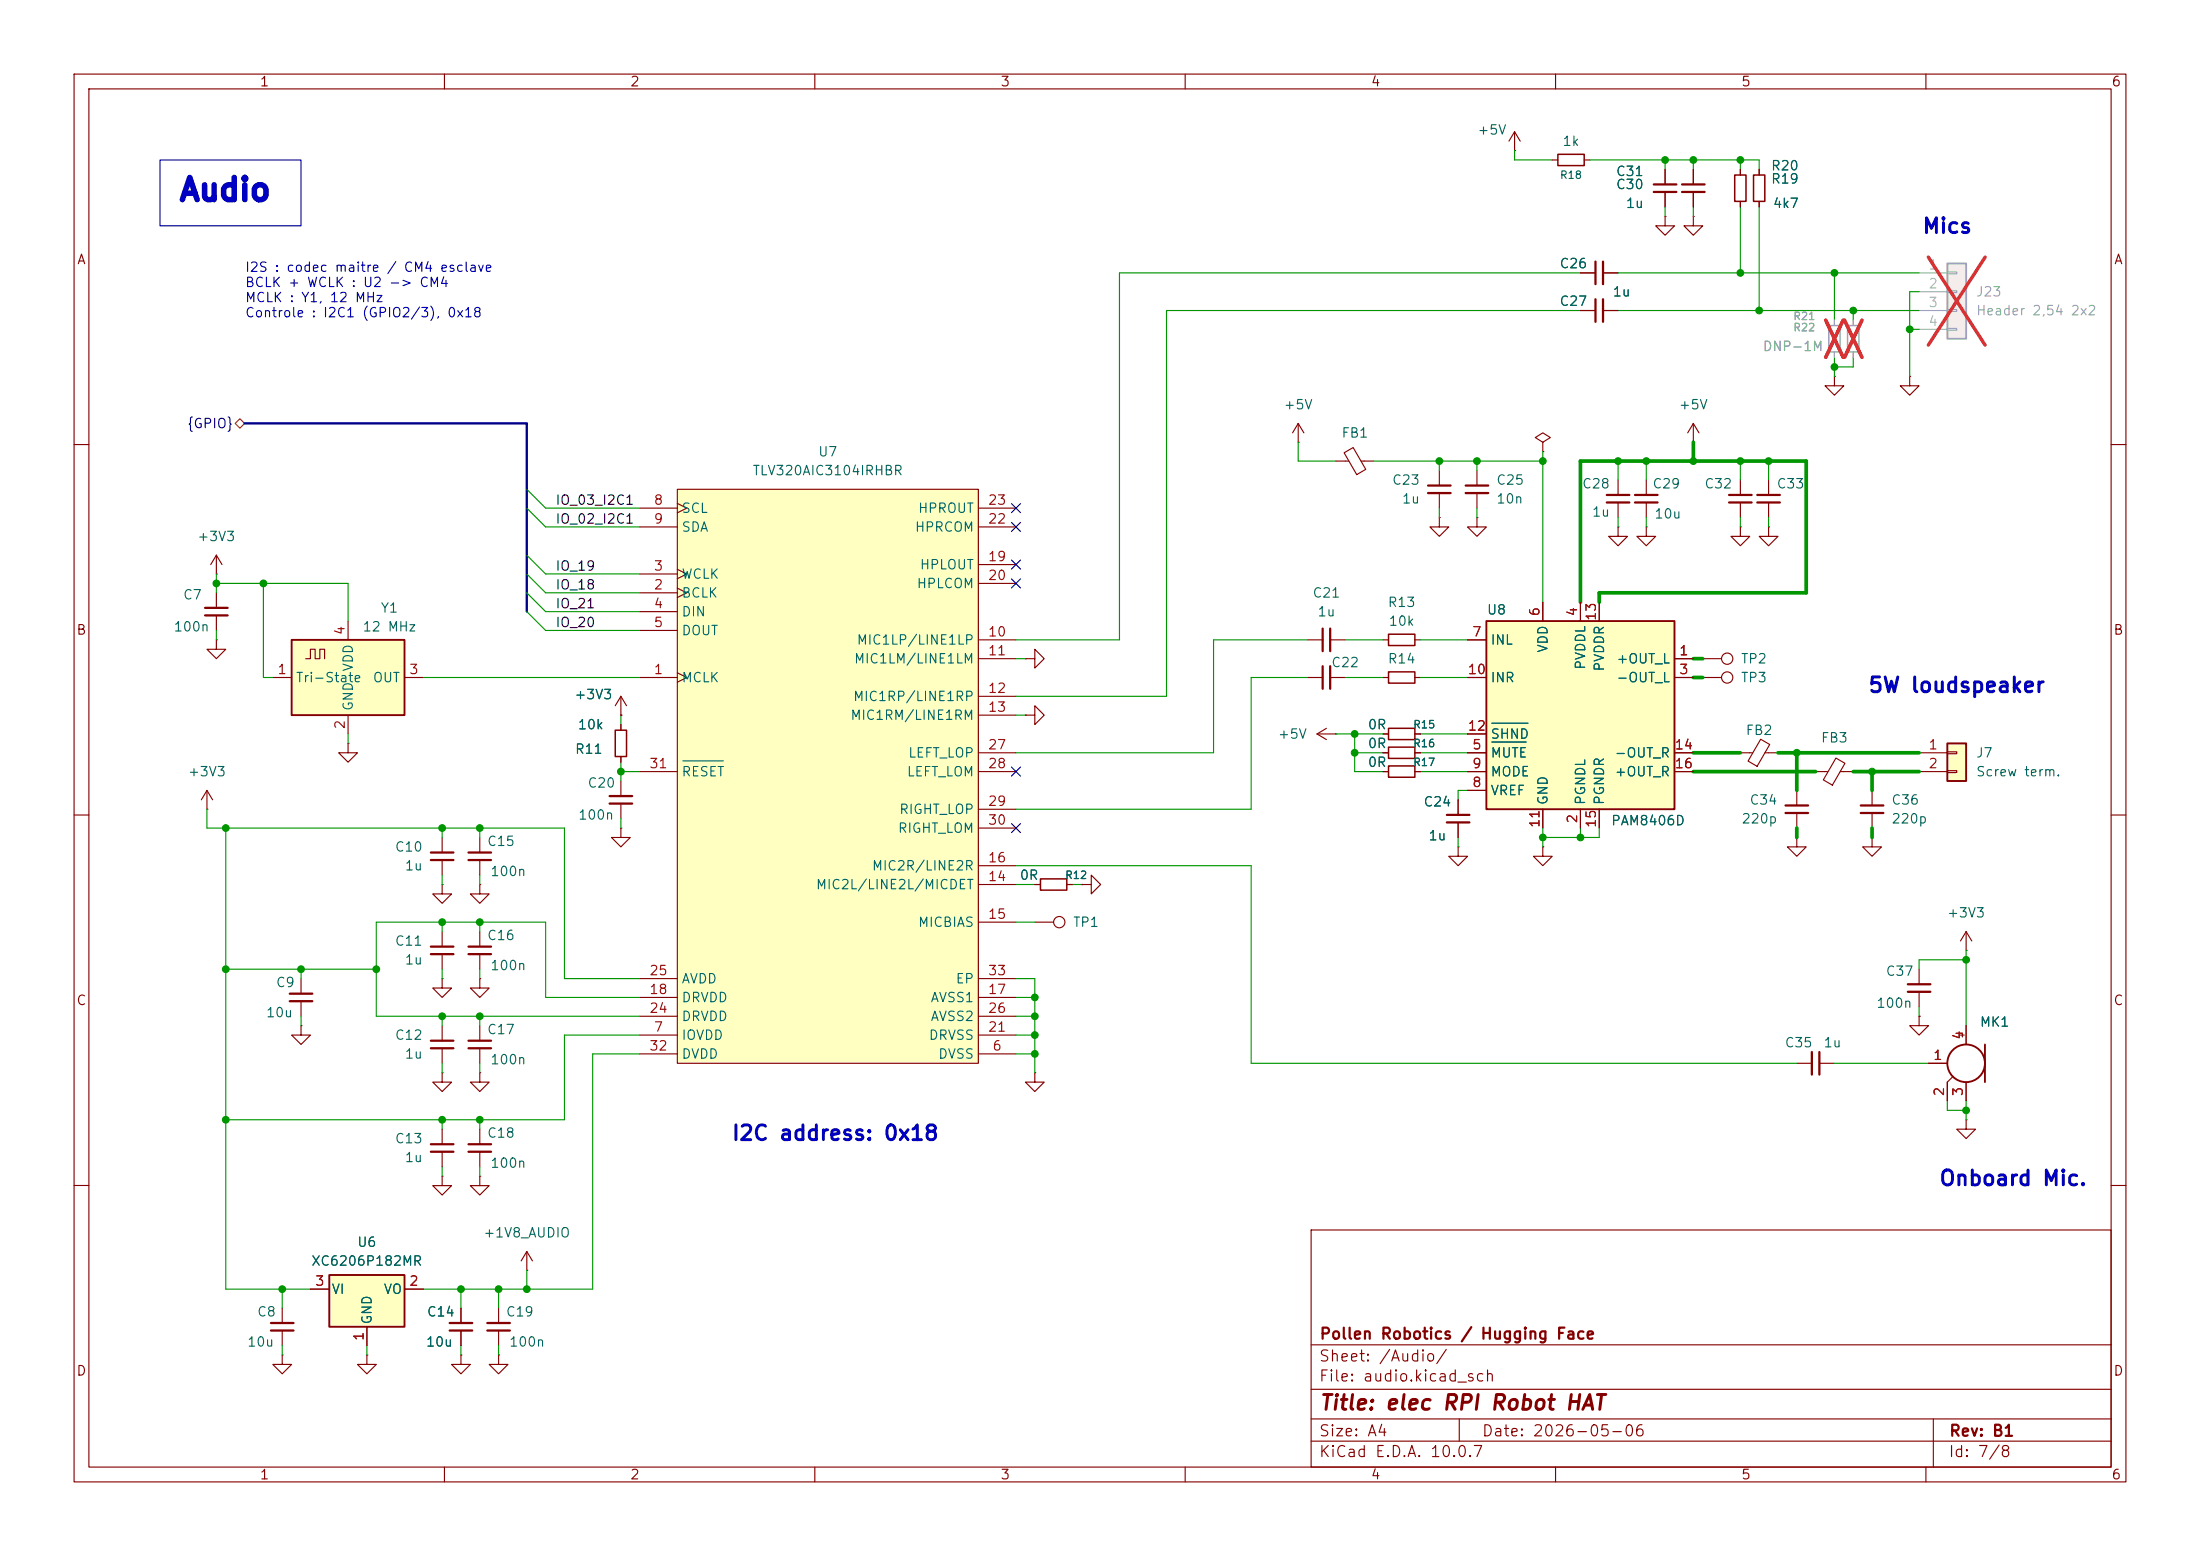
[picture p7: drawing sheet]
<svg xmlns="http://www.w3.org/2000/svg" width="297mm" height="210mm" viewBox="0 0 297 210" stroke-linecap="round" stroke-linejoin="round" font-family="sans-serif">
<g fill="none" stroke="#840000" stroke-width=".15">
<path d="M10 10h277v190h-277zM12 12h273v186h-273zM60 10v2M110 10v2M160 10v2M210 10v2M260 10v2M10 60h2M180.3 62.2h1.8M181.5 61.1l1.2-.7 1.7 2.9-1.2 .8zM183.8 62.2h1.6M285 60h2"/>
<path d="M29.2 86.4v1.2h1.3l-1.3 1.3-1.3-1.3h1.3M29.2 86.4h.1M10 110h2M27.9 109.2h.1M27.9 106.7l-.7 1.3M27.9 106.7l.8 1.3M27.9 106.7v2.5M285 110h2M10 160h2M177 166h108v32h-108zM285 160h2M60 198v2"/>
<path d="M110 198v2M160 198v2M177 194.5h108M177 191.5h108M177 187.5h108M177 181.5h108M197 191.5v3M210 198v2M260 198v2M261 191.5v6.5"/>
</g>
<path d="M39.4 86.4h15.2v10.1h-15.2z" fill="#ffffc2"/>
<path d="M39.4 86.4h15.2v10.1h-15.2z" fill="none" stroke="#840000" stroke-width=".25"/>
<g fill="none" stroke="#840000" stroke-width=".15">
<path d="M204.5 17.8l-.8 1.3M204.5 17.8l.7 1.3M204.5 17.8v2.5M204.5 20.3h.1M209.5 21.6h.8M213.9 21.6h.7M228.6 29.2v1.3h1.3l-1.3 1.3-1.3-1.3h1.3M228.6 29.2h.1M228.6 22.9v2M228.6 25.9v2M175.3 59.7h.1M175.3 57.2l-.8 1.2"/>
<path d="M175.3 57.2l.7 1.2M175.3 57.2v2.5M208.3 59.7l1-.6-1-.7-1 .7 1 .6v1.3M228.6 59.7h.1M228.6 57.2l-.8 1.2M228.6 57.2l.8 1.2M228.6 57.2v2.5M208.3 61h.1M36.8 91.4h2.6M41.3 88.9h.6v-1.3h.6v1.3h.7v-1.3h.6v1.3M47 83.8v2.6M47 96.5v2.6"/>
<path d="M54.6 91.4h2.5M138.4 96.5h1.3v-1.2l1.3 1.2-1.3 1.3v-1.3M138.4 96.5h.1M138.4 88.9h1.3v-1.3l1.3 1.3-1.3 1.3v-1.3M138.4 88.9h.1M176.5 86.4h2.1M179.6 86.4h2M47 100.3v1.3h1.3l-1.3 1.3-1.3-1.3h1.3M47 100.3h.1M139.7 119.4h.8M144 119.4h.8M146 119.4h1.3v-1.3l1.3 1.3-1.3 1.3v-1.3"/>
<path d="M146 119.4h.1M59.7 144.8v1.3h1.3l-1.3 1.2-1.3-1.2h1.3M59.7 144.8h.1M139.7 144.8v1.3h1.3l-1.3 1.2-1.3-1.2h1.3M139.7 144.8h.1"/>
</g>
<path d="M210.3 20.8h3.6v1.6h-3.6zM140.5 118.6h3.5v1.5h-3.5z" fill="none" stroke="#840000" stroke-width=".2"/>
<path d="M227.1 25.9h3M227.1 24.9h3M178.6 84.8v3.1M179.6 84.8v3.1" fill="none" stroke="#840000" stroke-width=".3"/>
<path d="M44.4 172.1h10.2v7h-10.2z" fill="#ffffc2"/>
<path d="M44.4 172.1h10.2v7h-10.2z" fill="none" stroke="#840000" stroke-width=".25"/>
<g fill="none" stroke="#840000" stroke-width=".15">
<path d="M213.4 36.8h2M216.4 36.8h2M224.8 22.9v2M224.8 25.9v2M213.4 41.9h2M216.4 41.9h2M218.4 71.1v1.3h1.3l-1.3 1.3-1.2-1.3h1.2M218.4 71.1h.1M222.2 71.1v1.3h1.3l-1.3 1.3-1.2-1.3h1.2M222.2 71.1h.1M176.5 91.4h2.1M177.8 99.1l1.3 .7"/>
<path d="M177.8 99.1h2.5M179.1 98.3l-1.3 .8M179.6 91.4h2M180.3 99.1h.1M229.9 91.4h2.5M229.9 88.9h2.5M237.7 99.8l1.2 .7-1.7 2.9-1.2-.7zM59.7 119.4v1.3h1.3l-1.3 1.2-1.3-1.2h1.3M59.7 119.4h.1M59.7 113v2.1M59.7 116.1v2M186.7 101.6h.8"/>
<path d="M191 101.6h.8M196.8 114.3v1.3h1.3l-1.3 1.2-1.2-1.2h1.2M196.8 114.3h.1M196.8 108v2M196.8 111v2M208.3 114.3v1.3h1.2l-1.2 1.2-1.3-1.2h1.3M208.3 114.3h.1M234.9 101.6h1.7M238.3 101.6h1.7M242.6 106.7v2M242.6 109.7v2.1M59.7 125.7v2.1"/>
<path d="M59.7 128.8v2M59.7 158.8v1.2h1.3l-1.3 1.3-1.3-1.3h1.3M59.7 158.8h.1M59.7 152.4v2M59.7 155.4v2.1M41.9 174h2.5M49.5 179.1v2.5M54.6 174h2.5M38.1 182.9v1.3h1.3l-1.3 1.2-1.3-1.2h1.3M38.1 182.9h.1M49.5 182.9v1.3h1.3l-1.3 1.2-1.2-1.2h1.2M49.5 182.9h.1"/>
<circle cx="233.2" cy="91.4" r=".76"/>
<circle cx="233.2" cy="88.9" r=".76"/>
</g>
<g fill="none" stroke="#840000" stroke-width=".3">
<path d="M215.4 35.3v3.1M216.4 35.3v3.1M223.3 25.9h3M223.3 24.9h3M215.4 40.4v3M216.4 40.4v3M178.6 89.9v3.1M179.6 89.9v3.1M58.2 116.1h3M58.2 115.1h3M195.3 111h3.1M195.3 110h3.1"/>
<path d="M241 108.7h3.1M241 109.7h3.1M58.2 128.8h3M58.2 127.8h3M58.2 155.4h3M58.2 154.4h3"/>
</g>
<path d="M187.5 100.8h3.5v1.6h-3.5z" fill="none" stroke="#840000" stroke-width=".2"/>
<path d="M200.7 83.8h25.4v25.4h-25.4z" fill="#ffffc2"/>
<path d="M200.7 83.8h25.4v25.4h-25.4z" fill="none" stroke="#840000" stroke-width=".25"/>
<g fill="none" stroke="#840000" stroke-width=".15">
<path d="M224.8 29.2v1.3h1.3l-1.3 1.3-1.3-1.3h1.3M224.8 29.2h.1M29.2 77.5h.1M29.2 74.9l-.8 1.3M29.2 74.9l.8 1.3M29.2 74.9v2.6M194.3 63.5v2M194.3 66.5v2.1M218.4 64.8v2M218.4 67.8v2.1M222.2 64.8v2M222.2 67.8v2.1"/>
<path d="M234.9 71.1v1.3h1.3l-1.3 1.3-1.2-1.3h1.2M234.9 71.1h.1M234.9 64.8v2M234.9 67.8v2.1M238.8 71.1v1.3h1.2l-1.2 1.3-1.3-1.3h1.3M238.8 71.1h.1M238.8 64.8v2M238.8 67.8v2.1M29.2 80v2M29.2 83.1v2M198.1 91.4h2.6M198.1 86.4h2.6"/>
<path d="M198.1 99.1h2.6M208.3 81.3v2.5M213.4 81.3v2.5M215.9 81.3v2.5M226.1 88.9h2.5M226.1 91.4h2.5M186.7 104.1h.8M191 104.1h.8M198.1 101.6h2.6M198.1 106.7h2.6M198.1 104.1h2.6M208.3 109.2v2.6"/>
<path d="M213.4 109.2v2.6M215.9 109.2v2.6M226.1 101.6h2.5M226.1 104.1h2.5M40.6 138.4v1.3h1.3l-1.3 1.3-1.2-1.3h1.2M40.6 138.4h.1M40.6 132.1v2M40.6 135.1v2.1M59.7 132.1v1.3h1.3l-1.3 1.2-1.3-1.2h1.3M59.7 132.1h.1M64.8 132.1v1.3h1.2l-1.2 1.2-1.3-1.2h1.3M64.8 132.1h.1"/>
<path d="M64.8 125.7v2.1M64.8 128.8v2M64.8 138.4v2.1M64.8 141.5v2"/>
</g>
<path d="M201.4 97.6h4.9M201.4 100.2h4.6" fill="none" stroke="#006464" stroke-width=".15"/>
<g fill="none" stroke="#840000" stroke-width=".3">
<path d="M192.8 65.5h3M192.8 66.5h3M216.9 66.8h3.1M216.9 67.8h3.1M220.7 66.8h3.1M220.7 67.8h3.1M233.4 66.8h3.1M233.4 67.8h3.1M237.2 66.8h3.1M237.2 67.8h3.1M27.7 83.1h3M27.7 82h3"/>
<path d="M39.1 134.1h3.1M39.1 135.1h3.1M63.2 128.8h3.1M63.2 127.8h3.1M63.2 141.5h3.1M63.2 140.5h3.1"/>
</g>
<path d="M187.5 103.4h3.5v1.5h-3.5z" fill="none" stroke="#840000" stroke-width=".2"/>
<path d="M91.4 66h40.7v77.5h-40.7z" fill="#ffffc2"/>
<g fill="none" stroke="#840000" stroke-width=".15">
<path d="M247.6 50.8v1.3h1.3l-1.3 1.2-1.2-1.2h1.2M247.6 50.8h.1M86.4 71.1h5M86.4 77.5h5M86.4 68.6h5M91.4 66h40.7v77.5h-40.7zM91.4 79.4l1.3 .6-1.3 .6M91.4 76.8l1.3 .7-1.3 .6M91.4 67.9l1.3 .7-1.3 .6M132.1 71.1h5.1M132.1 68.6h5.1M132.1 76.2h5.1"/>
<path d="M132.1 78.7h5.1M194.3 69.9v1.2h1.3l-1.3 1.3-1.3-1.3h1.3M194.3 69.9h.1M199.4 69.9v1.2h1.3l-1.3 1.3-1.3-1.3h1.3M199.4 69.9h.1M199.4 63.5v2M199.4 66.5v2.1M86.4 91.4h5M86.4 80h5M86.4 82.6h5M86.4 85.1h5M91.4 90.8l1.3 .6-1.3 .7"/>
<path d="M132.1 94h5.1M132.1 96.5h5.1M132.1 86.4h5.1M132.1 88.9h5.1M186.7 91.4h.8M186.7 86.4h.8M186.7 99.1h.8M191 91.4h.8M191 86.4h.8M191 99.1h.8M83.8 105.4v2M83.8 108.5v2"/>
<path d="M86.4 104.1h5M132.1 119.4h5.1M132.1 116.8h5.1M132.1 101.6h5.1M132.1 104.1h5.1M132.1 109.2h5.1M132.1 111.8h5.1M59.7 138.4v2.1M86.4 139.7h5M86.4 134.6h5M86.4 137.2h5M86.4 132.1h5"/>
<path d="M132.1 139.7h5.1M132.1 124.5h5.1M132.1 134.6h5.1M132.1 137.2h5.1M132.1 132.1h5.1M139.7 124.5h2.5M59.7 141.5v2M64.8 144.8v1.3h1.2l-1.2 1.2-1.3-1.2h1.3M64.8 144.8h.1M64.8 152.4v2M64.8 155.4v2.1M86.4 142.2h5"/>
<path d="M132.1 142.2h5.1M242.6 143.5h2M245.6 143.5h2M62.2 176.5v2.1M62.2 179.6v2M71.1 171.5h.1M71.1 168.9l-.7 1.3M71.1 168.9l.8 1.3M71.1 168.9v2.6M62.2 182.9v1.3h1.3l-1.3 1.2-1.2-1.2h1.2M62.2 182.9h.1M67.3 182.9v1.3h1.3l-1.3 1.2-1.3-1.2h1.3"/>
<path d="M67.3 182.9h.1"/>
<circle cx="143" cy="124.5" r=".76"/>
</g>
<path d="M92.2 102.7h5.5" fill="none" stroke="#006464" stroke-width=".15"/>
<path d="M187.5 85.6h3.5v1.5h-3.5zM187.5 90.7h3.5v1.5h-3.5zM187.5 98.3h3.5v1.5h-3.5z" fill="none" stroke="#840000" stroke-width=".2"/>
<path d="M197.9 65.5h3M197.9 66.5h3M82.3 108.5h3M82.3 107.4h3M58.2 141.5h3M58.2 140.5h3M63.2 155.4h3.1M63.2 154.4h3.1M244.6 142v3M245.6 142v3M60.7 178.6h3.1M60.7 179.6h3.1" fill="none" stroke="#840000" stroke-width=".3"/>
<path d="M246.9 43.9h1.5v3.6h-1.5zM249.4 43.9h1.6v3.6h-1.6z" fill="none" stroke="#a1a1a1" stroke-width=".2"/>
<path d="M247.6 43.2v.7M247.6 47.5v.8M250.2 43.2v.7M250.2 47.5v.8" fill="none" stroke="#a1a1a1" stroke-width=".15"/>
<path d="M246.5 43.2l2.3 5M248.8 43.2l-2.3 5M249 43.2l2.4 5M251.4 43.2l-2.4 5" fill="none" stroke="#e12e31" stroke-width=".46"/>
<path d="M262.9 35.6h2.5v10.1h-2.5z" fill="#f0f0f0"/>
<path d="M262.9 35.6h2.5v10.1h-2.5z" fill="none" stroke="#a1a1a1" stroke-width=".25"/>
<path d="M259.1 36.8h3.8M259.1 39.4h3.8M262.9 36.7h1.3v.3h-1.3zM262.9 39.2h1.3v.3h-1.3zM259.1 41.9h3.8M259.1 44.5h3.8M262.9 41.8h1.3v.2h-1.3zM262.9 44.3h1.3v.3h-1.3z" fill="none" stroke="#a1a1a1" stroke-width=".15"/>
<path d="M260.3 34.7l7.7 11.9M268 34.7l-7.7 11.9" fill="none" stroke="#e12e31" stroke-width=".46"/>
<path d="M63.2 116.1h3.1M63.2 115.1h3.1M257.6 133.9h3M257.6 132.8h3M36.6 178.6h3M36.6 179.6h3" fill="none" stroke="#840000" stroke-width=".3"/>
<g fill="none" stroke="#840000" stroke-width=".15">
<path d="M83.8 96.5h.1M83.8 94l-.7 1.3M83.8 94l.8 1.3M83.8 94v2.5M83.8 97.8v.8M64.8 119.4v1.3h1.2l-1.2 1.2-1.3-1.2h1.3M64.8 119.4h.1M64.8 113v2.1M64.8 116.1v2M83.8 102.1v.8M242.6 113v1.3h1.2l-1.2 1.3-1.3-1.3h1.3M242.6 113h.1"/>
<path d="M252.7 113v1.3h1.3l-1.3 1.3-1.2-1.3h1.2M252.7 113h.1M259.1 137.2v1.2h1.2l-1.2 1.3-1.3-1.3h1.3M259.1 137.2h.1M259.1 130.8v2M259.1 133.9v2M265.4 128.3h.1M265.4 125.7l-.7 1.3M265.4 125.7l.8 1.3M265.4 125.7v2.6M38.1 176.5v2.1M38.1 179.6v2"/>
</g>
<path d="M83.1 98.6h1.5v3.5h-1.5z" fill="none" stroke="#840000" stroke-width=".2"/>
<path d="M262.9 100.3h2.5v5.1h-2.5z" fill="#ffffc2"/>
<g fill="none" stroke="#840000" stroke-width=".25">
<path d="M262.9 100.3h2.5v5.1h-2.5zM268 141v5.1"/>
<circle cx="265.4" cy="143.5" r="2.54"/>
</g>
<g fill="none" stroke="#840000" stroke-width=".15">
<path d="M213.4 36.8h2M216.4 36.8h2M224.8 22.9v2M224.8 25.9v2M228.6 22.9v2M228.6 25.9v2M234.9 22.9v.7M234.9 27.2v.7M237.5 22.9v.7M237.5 27.2v.7M213.4 41.9h2M216.4 41.9h2"/>
<path d="M257.8 50.8v1.3h1.3l-1.3 1.2-1.3-1.2h1.3M257.8 50.8h.1M83.8 96.5h.1M83.8 97.8v.8M186.7 99.1h.8M191 99.1h.8M198.1 99.1h2.6M198.1 91.4h2.6M198.1 86.4h2.6M208.3 81.3v2.5M213.4 81.3v2.5M215.9 81.3v2.5"/>
<path d="M226.1 88.9h2.5M226.1 91.4h2.5M83.8 111.8v1.2h1.3l-1.3 1.3-1.3-1.3h1.3M83.8 111.8h.1M83.8 102.1v.8M139.7 119.4h.8M144 119.4h.8M146 119.4h.1M186.7 101.6h.8M186.7 104.1h.8M191 101.6h.8M191 104.1h.8"/>
<path d="M196.8 108v2M196.8 111v2M198.1 101.6h2.6M198.1 104.1h2.6M198.1 106.7h2.6M208.3 109.2v2.6M213.4 109.2v2.6M215.9 109.2v2.6M226.1 101.6h2.5M226.1 104.1h2.5M245.1 104.1h1.7M247.9 102.3l1.2 .7-1.7 3-1.2-.7z"/>
<path d="M248.4 104.1h1.8M252.7 106.7v2M252.7 109.7v2.1M259.1 101.6h3.8M259.1 104.1h3.8M262.9 101.5h1.3v.2h-1.3zM262.9 104h1.3v.3h-1.3zM259.1 137.2h.1M264.7 139.7h.5M264.9 139.4v.6M265.4 138.4v2.6M64.8 158.8v1.2h1.2l-1.2 1.3-1.3-1.3h1.3"/>
<path d="M64.8 158.8h.1M260.3 143.5h2.6M263.7 145.3l-.8 .8v2.5M265.4 151.1v1.3h1.3l-1.3 1.3-1.2-1.3h1.2M265.4 151.1h.1M265.4 146.1v2.5M41.9 174h2.5M49.5 179.1v2.5M54.6 174h2.5M62.2 176.5v2.1M62.2 179.6v2M67.3 176.5v2.1"/>
<path d="M67.3 179.6v2"/>
</g>
<path d="M251.2 108.7h3.1M251.2 109.7h3.1M65.8 179.6h3M65.8 178.6h3" fill="none" stroke="#840000" stroke-width=".3"/>
<path d="M234.2 23.6h1.5v3.6h-1.5zM236.7 23.6h1.6v3.6h-1.6z" fill="none" stroke="#840000" stroke-width=".2"/>
<path d="M31.7 57.2l.7-.7 .6 .7-.6 .6z" fill="none" stroke="#725600" stroke-width=".15"/>
<path d="M33 57.2h38.1v25.4" fill="none" stroke="#000084" stroke-width=".3"/>
<g fill="none" stroke="#009600" stroke-width=".15">
<path d="M204.5 20.3v1.3h5M213.4 36.8h-62.3v49.6h-13.9M214.6 21.6h22.9v1.3M218.4 36.8h40.7M224.8 21.6v1.3M224.8 27.9v1.3M228.6 21.6v1.3M228.6 27.9v1.3M234.9 21.6v1.3M234.9 27.9v8.9M237.5 27.9v14M247.6 36.8v6.4"/>
<path d="M259.1 39.4h-1.3v11.4M175.3 59.7v2.5h5M213.4 41.9h-55.9v52.1h-20.3M218.4 41.9h40.7M247.6 48.3v2.5M250.2 41.9v1.3M250.2 48.3v1.2h-2.6M257.8 44.5h1.3M29.2 78.7h17.8v5.1M29.2 77.5v2.5M35.6 78.7v12.7h1.2M71.1 74.9l2.6 2.6h12.7"/>
<path d="M71.1 77.5l2.6 2.5h12.7M71.1 66l2.6 2.6h12.7M71.1 68.6l2.6 2.5h12.7M185.4 62.2h22.9M194.3 62.2v1.3M194.3 68.6v1.3M199.4 62.2v1.3M199.4 68.6v1.3M208.3 61v20.3M218.4 62.2v2.6M218.4 69.9v1.2M222.2 62.2v2.6"/>
<path d="M222.2 69.9v1.2M234.9 62.2v2.6M234.9 69.9v1.2M238.8 62.2v2.6M238.8 69.9v1.2M29.2 85.1v1.3M47 99.1v1.2M57.1 91.4h29.3M71.1 80l2.6 2.6h12.7M71.1 82.6l2.6 2.5h12.7M83.8 96.5v1.3M137.2 96.5h1.2"/>
<path d="M137.2 88.9h1.2M176.5 86.4h-12.7v15.2h-26.6M176.5 91.4h-7.6v17.8h-31.7M180.3 99.1h6.4M181.6 86.4h5.1M181.6 91.4h5.1M182.9 99.1v5h3.8M191.8 86.4h6.3M191.8 91.4h6.3M191.8 99.1h6.3M27.9 109.2v2.6h48.3v20.3h10.2M30.5 111.8v62.2h11.4"/>
<path d="M59.7 111.8v1.2M59.7 118.1v1.3M64.8 111.8v1.2M64.8 118.1v1.3M83.8 102.9v2.5M83.8 110.5v1.3M83.8 104.1h2.6M137.2 116.8h31.7v26.7h73.7M137.2 119.4h2.5M144.8 119.4h1.2M182.9 101.6h3.8M191.8 104.1h6.3"/>
<path d="M191.8 101.6h6.3M196.8 113v1.3M198.1 106.7h-1.3v1.3M208.3 111.8v2.5M213.4 111.8v1.2M215.9 111.8v1.2h-7.6M30.5 130.8h20.3M40.6 130.8v1.3M40.6 137.2v1.2M59.7 124.5v1.2M59.7 130.8v1.3M59.7 137.2v1.2"/>
<path d="M64.8 124.5v1.2M64.8 130.8v1.3M64.8 137.2v1.2M86.4 139.7h-10.2v11.4h-45.7M86.4 134.6h-12.7v-10.1h-22.9v12.7h35.6M137.2 124.5h2.5M137.2 137.2h2.5M137.2 134.6h2.5M137.2 132.1h2.5v12.7M137.2 139.7h2.5M259.1 135.9v1.3M265.4 128.3v10.1"/>
<path d="M265.4 129.5h-6.3v1.3M59.7 143.5v1.3M59.7 151.1v1.3M59.7 157.5v1.3M64.8 143.5v1.3M64.8 151.1v1.3M64.8 157.5v1.3M86.4 142.2h-6.4v31.8h-22.9M137.2 142.2h2.5M247.6 143.5h12.7M262.9 148.6v1.3h2.5M265.4 148.6v2.5"/>
<path d="M38.1 174v2.5M62.2 174v2.5M67.3 174v2.5M71.1 171.5v2.5M38.1 181.6v1.3M49.5 181.6v1.3M62.2 181.6v1.3M67.3 181.6v1.3"/>
</g>
<path d="M228.6 59.7v2.5M213.4 81.3v-19.1h30.4v17.8h-27.9v1.3M228.6 88.9h1.3M228.6 91.4h1.3M228.6 104.1h16.5M228.6 101.6h6.3M240 101.6h19.1M242.6 101.6v5.1M242.6 111.8v1.2M250.2 104.1h8.9M252.7 104.1v2.6M252.7 111.8v1.2" fill="none" stroke="#009600" stroke-width=".5"/>
<path d="M136.6 68l1.2 1.2M136.6 70.5l1.2 1.2M136.6 75.6l1.2 1.2M136.6 78.1l1.2 1.2M137.8 68l-1.2 1.2M137.8 70.5l-1.2 1.2M137.8 75.6l-1.2 1.2M137.8 78.1l-1.2 1.2M136.6 111.2l1.2 1.2M136.6 103.5l1.2 1.2M137.8 111.2l-1.2 1.2M137.8 103.5l-1.2 1.2" fill="none" stroke="#000084" stroke-width=".15"/>
<path d="M21.6 21.6h19v8.9h-19z" fill="none" stroke="#0000c2" stroke-width=".15"/>
<path d="M247.6 43.2v.7M247.6 47.5v.8M250.2 43.2v.7M250.2 47.5v.8" fill="none" stroke="#a1a1a1" stroke-width=".15"/>
<path d="M246.5 43.2l2.3 5M248.8 43.2l-2.3 5M249 43.2l2.4 5M251.4 43.2l-2.4 5" fill="none" stroke="#e12e31" stroke-width=".46"/>
<path d="M201.4 97.6h4.9M201.4 100.2h4.6" fill="none" stroke="#006464" stroke-width=".15"/>
<g fill="#009600" stroke="#009600" stroke-width=".14">
<circle cx="265.4" cy="149.9" r=".46"/>
<circle cx="252.7" cy="104.1" r=".46"/>
<circle cx="265.4" cy="129.5" r=".46"/>
<circle cx="242.6" cy="101.6" r=".46"/>
<circle cx="234.9" cy="36.8" r=".46"/>
<circle cx="237.5" cy="41.9" r=".46"/>
<circle cx="247.6" cy="36.8" r=".46"/>
<circle cx="247.6" cy="49.5" r=".46"/>
<circle cx="257.8" cy="44.5" r=".46"/>
<circle cx="250.2" cy="41.9" r=".46"/>
<circle cx="228.6" cy="21.6" r=".46"/>
<circle cx="234.9" cy="21.6" r=".46"/>
<circle cx="182.9" cy="101.6" r=".46"/>
<circle cx="182.9" cy="99.1" r=".46"/>
<circle cx="213.4" cy="113" r=".46"/>
<circle cx="208.3" cy="113" r=".46"/>
<circle cx="208.3" cy="62.2" r=".46"/>
<circle cx="224.8" cy="21.6" r=".46"/>
<circle cx="238.8" cy="62.2" r=".46"/>
<circle cx="194.3" cy="62.2" r=".46"/>
<circle cx="199.4" cy="62.2" r=".46"/>
<circle cx="222.2" cy="62.2" r=".46"/>
<circle cx="228.6" cy="62.2" r=".46"/>
<circle cx="218.4" cy="62.2" r=".46"/>
<circle cx="234.9" cy="62.2" r=".46"/>
<circle cx="35.6" cy="78.7" r=".46"/>
<circle cx="29.2" cy="78.7" r=".46"/>
<circle cx="59.7" cy="124.5" r=".46"/>
<circle cx="64.8" cy="124.5" r=".46"/>
<circle cx="30.5" cy="151.1" r=".46"/>
<circle cx="30.5" cy="130.8" r=".46"/>
<circle cx="71.1" cy="174" r=".46"/>
<circle cx="64.8" cy="137.2" r=".46"/>
<circle cx="50.8" cy="130.8" r=".46"/>
<circle cx="59.7" cy="137.2" r=".46"/>
<circle cx="59.7" cy="151.1" r=".46"/>
<circle cx="139.7" cy="134.6" r=".46"/>
<circle cx="139.7" cy="139.7" r=".46"/>
<circle cx="139.7" cy="137.2" r=".46"/>
<circle cx="139.7" cy="142.2" r=".46"/>
<circle cx="40.6" cy="130.8" r=".46"/>
<circle cx="59.7" cy="111.8" r=".46"/>
<circle cx="30.5" cy="111.8" r=".46"/>
<circle cx="64.8" cy="111.8" r=".46"/>
<circle cx="38.1" cy="174" r=".46"/>
<circle cx="64.8" cy="151.1" r=".46"/>
<circle cx="62.2" cy="174" r=".46"/>
<circle cx="67.3" cy="174" r=".46"/>
<circle cx="83.8" cy="104.1" r=".46"/>
</g>
<text font-size="3" fill="#0000c2" x="24" y="27.9">Audio</text>
<g font-size="2" fill="#0000c2">
<text x="259.4" y="32">Mics</text>
<text x="252.1" y="94">5W loudspeaker</text>
<text x="98.7" y="154.4">I2C address: 0x18</text>
<text x="261.7" y="160.5">Onboard Mic.</text>
</g>
<text font-size="2" fill="#840000" x="178" y="190.8">Title: elec RPI Robot HAT</text>
<g font-size="1.5" fill="#840000">
<text x="178" y="184.1">Sheet: /Audio/</text>
<text x="178" y="181.1">Pollen Robotics / Hugging Face</text>
<text x="178" y="186.8">File: audio.kicad_sch</text>
<text x="178" y="197">KiCad E.D.A. 10.0.7</text>
<text x="178" y="194.2">Size: A4</text>
<text x="200" y="194.2">Date: 2026-05-06</text>
<text x="263" y="197">Id: 7/8</text>
<text x="263" y="194.2">Rev: B1</text>
</g>
<g font-size="1.3" fill="#840000">
<text x="35" y="12">1</text>
<text x="85" y="12">2</text>
<text x="135" y="12">3</text>
<text x="185" y="12">4</text>
<text x="235" y="12">5</text>
<text x="285" y="12">6</text>
<text x="10.3" y="36">A</text>
<text x="285.3" y="36">A</text>
<text x="10.2" y="86">B</text>
<text x="285.2" y="86">B</text>
<text x="10.2" y="136">C</text>
<text x="285.2" y="136">C</text>
<text x="10.2" y="186">D</text>
<text x="285.2" y="186">D</text>
<text x="35" y="200">1</text>
<text x="85" y="200">2</text>
<text x="135" y="200">3</text>
<text x="185" y="200">4</text>
<text x="235" y="200">5</text>
<text x="285" y="200">6</text>
</g>
<g font-size="1.3" fill="#006464">
<text x="199.4" y="18.5">+5V</text>
<text x="210.8" y="20">1k</text>
<text x="239" y="23.3">R20</text>
<text x="218.1" y="24.1">C31</text>
<text x="218.1" y="25.8">C30</text>
<text x="219.4" y="28.4">1u</text>
<text x="239" y="25.1">R19</text>
<text x="239.3" y="28.4">4k7</text>
<text x="210.4" y="36.5">C26</text>
<text x="210.4" y="41.6">C27</text>
<text x="217.6" y="40.3">1u</text>
<text x="173.2" y="55.6">+5V</text>
<text x="181" y="59.4">FB1</text>
<text x="226.5" y="55.6">+5V</text>
<text x="101.5" y="64.5">TLV320AIC3104IRHBR</text>
<text x="110.4" y="61.9">U7</text>
<text x="187.8" y="65.7">C23</text>
<text x="201.9" y="65.7">C25</text>
<text x="91.9" y="69.5">SCL</text>
<text x="123.8" y="69.5">HPROUT</text>
<text x="189.2" y="68.3">1u</text>
<text x="201.9" y="68.3">10n</text>
<text x="213.5" y="66.2">C28</text>
<text x="214.8" y="70.1">1u</text>
<text x="223" y="66.2">C29</text>
<text x="223.3" y="70.3">10u</text>
<text x="230" y="66.2">C32</text>
<text x="239.8" y="66.2">C33</text>
<text x="26.5" y="73.4">+3V3</text>
<text x="91.9" y="72.1">SDA</text>
<text x="123.4" y="72.1">HPRCOM</text>
<text x="124.1" y="77.2">HPLOUT</text>
<text x="24.6" y="81.2">C7</text>
<text x="51.3" y="83">Y1</text>
<text x="91.9" y="81">BCLK</text>
<text x="91.9" y="78.4">WCLK</text>
<text x="91.9" y="83.5">DIN</text>
<text x="123.7" y="79.7">HPLCOM</text>
<text x="177.1" y="81">C21</text>
<text x="177.8" y="83.5">1u</text>
<text x="187.3" y="82.2">R13</text>
<text x="200.6" y="83.3">U8</text>
<text x="23.4" y="85.5">100n</text>
<text x="48.9" y="85.5">12 MHz</text>
<text x="91.9" y="86.1">DOUT</text>
<text x="115.2" y="89.9">MIC1LM/LINE1LM</text>
<text x="115.6" y="87.3">MIC1LP/LINE1LP</text>
<text x="187.3" y="89.9">R14</text>
<text x="187.4" y="84.8">10k</text>
<text x="201.1" y="87.3">INL</text>
<text x="209.2" y="88.2" transform="rotate(-90 209.2 88.2)">VDD</text>
<text x="218.1" y="89.9">+OUT_L</text>
<text x="234.9" y="89.9">TP2</text>
<text x="39.9" y="92.4">Tri-State</text>
<text x="48" y="90.7" transform="rotate(-90 48 90.7)">VDD</text>
<text x="50.2" y="92.4">OUT</text>
<text x="77.5" y="94.7">+3V3</text>
<text x="91.9" y="92.4">MCLK</text>
<text x="115.1" y="94.9">MIC1RP/LINE1RP</text>
<text x="179.6" y="90.4">C22</text>
<text x="201.1" y="92.4">INR</text>
<text x="214.3" y="90.5" transform="rotate(-90 214.3 90.5)">PVDDL</text>
<text x="216.9" y="90.7" transform="rotate(-90 216.9 90.7)">PVDDR</text>
<text x="218.1" y="92.4">-OUT_L</text>
<text x="234.9" y="92.4">TP3</text>
<text x="48" y="96" transform="rotate(-90 48 96)">GND</text>
<text x="77.9" y="98.8">10k</text>
<text x="114.7" y="97.5">MIC1RM/LINE1RM</text>
<text x="172.4" y="100">+5V</text>
<text x="184.6" y="101.3">0R</text>
<text x="184.6" y="98.8">0R</text>
<text x="201.1" y="100">SHND</text>
<text x="235.6" y="99.5">FB2</text>
<text x="245.7" y="100.5">FB3</text>
<text x="25.3" y="105.1">+3V3</text>
<text x="77.5" y="102.1">R11</text>
<text x="79.2" y="106.6">C20</text>
<text x="91.9" y="105.1">RESET</text>
<text x="122.3" y="105.1">LEFT_LOM</text>
<text x="122.5" y="102.6">LEFT_LOP</text>
<text x="184.6" y="103.8">0R</text>
<text x="201.1" y="102.6">MUTE</text>
<text x="201.1" y="107.6">VREF</text>
<text x="201.1" y="105.1">MODE</text>
<text x="217.9" y="102.6">-OUT_R</text>
<text x="217.9" y="105.1">+OUT_R</text>
<text x="266.7" y="102.6">J7</text>
<text x="266.7" y="105.1">Screw term.</text>
<text x="78" y="110.9">100n</text>
<text x="121.1" y="112.7">RIGHT_LOM</text>
<text x="121.3" y="110.2">RIGHT_LOP</text>
<text x="192.1" y="109.2">C24</text>
<text x="192.7" y="113.7">1u</text>
<text x="209.2" y="108.7" transform="rotate(-90 209.2 108.7)">GND</text>
<text x="214.3" y="108.7" transform="rotate(-90 214.3 108.7)">PGNDL</text>
<text x="216.9" y="108.7" transform="rotate(-90 216.9 108.7)">PGNDR</text>
<text x="217.4" y="111.7">PAM8406D</text>
<text x="235" y="111.5">220p</text>
<text x="236.1" y="108.9">C34</text>
<text x="255.3" y="108.9">C36</text>
<text x="255.3" y="111.5">220p</text>
<text x="53.2" y="115.3">C10</text>
<text x="54.6" y="117.8">1u</text>
<text x="65.7" y="114.5">C15</text>
<text x="66.1" y="118.6">100n</text>
<text x="117.6" y="117.8">MIC2R/LINE2R</text>
<text x="137.6" y="119.1">0R</text>
<text x="110.1" y="120.3">MIC2L/LINE2L/MICDET</text>
<text x="123.8" y="125.4">MICBIAS</text>
<text x="144.8" y="125.4">TP1</text>
<text x="262.8" y="124.2">+3V3</text>
<text x="53.2" y="128">C11</text>
<text x="54.6" y="130.5">1u</text>
<text x="65.7" y="127.2">C16</text>
<text x="66.1" y="131.3">100n</text>
<text x="35.8" y="137.6">10u</text>
<text x="37.2" y="133.6">C9</text>
<text x="91.9" y="135.6">DRVDD</text>
<text x="91.9" y="133">AVDD</text>
<text x="125.5" y="135.6">AVSS1</text>
<text x="128.9" y="133">EP</text>
<text x="253.2" y="136.3">100n</text>
<text x="254.5" y="132">C37</text>
<text x="53.2" y="140.7">C12</text>
<text x="54.6" y="143.2">1u</text>
<text x="65.7" y="139.9">C17</text>
<text x="66.1" y="144">100n</text>
<text x="91.9" y="140.7">IOVDD</text>
<text x="91.9" y="138.1">DRVDD</text>
<text x="91.9" y="143.2">DVDD</text>
<text x="125.3" y="140.7">DRVSS</text>
<text x="125.5" y="138.1">AVSS2</text>
<text x="126.6" y="143.2">DVSS</text>
<text x="240.9" y="141.7">C35</text>
<text x="246.1" y="141.7">1u</text>
<text x="267.2" y="138.9">MK1</text>
<text x="53.2" y="154.6">C13</text>
<text x="65.7" y="153.9">C18</text>
<text x="54.6" y="157.2">1u</text>
<text x="66.1" y="157.9">100n</text>
<text x="65.2" y="167.3">+1V8_AUDIO</text>
<text x="41.9" y="171.1">XC6206P182MR</text>
<text x="48.1" y="168.6">U6</text>
<text x="34.6" y="178">C8</text>
<text x="44.7" y="175">VI</text>
<text x="50.5" y="178.8" transform="rotate(-90 50.5 178.8)">GND</text>
<text x="51.7" y="175">VO</text>
<text x="57.5" y="178">C14</text>
<text x="68.2" y="178">C19</text>
<text x="33.3" y="182.1">10u</text>
<text x="57.4" y="182.1">10u</text>
<text x="68.6" y="182.1">100n</text>
</g>
<g font-size="1.3" fill="#0000c2">
<text x="33" y="37">I2S : codec maitre / CM4 esclave</text>
<text x="33" y="39.1">BCLK + WCLK : U2 -&gt; CM4</text>
<text x="33" y="41.1">MCLK : Y1, 12 MHz</text>
<text x="33" y="43.2">Controle : I2C1 (GPIO2/3), 0x18</text>
</g>
<g font-size="1.3" fill="#aaa">
<text x="260.3" y="36.7">1</text>
<text x="260.3" y="39.2">2</text>
<text x="260.3" y="41.8">3</text>
<text x="260.3" y="44.3">4</text>
</g>
<g font-size="1.3" fill="#989898">
<text x="266.7" y="40.3">J23</text>
<text x="237.9" y="47.7">DNP-1M</text>
<text x="266.7" y="42.9">Header 2,54 2x2</text>
</g>
<text font-size="1.3" fill="#000084" x="25.2" y="58.1">{GPIO}</text>
<g font-size="1.3" fill="#0f0f0f">
<text x="74.9" y="71">IO_02_I2C1</text>
<text x="74.9" y="68.5">IO_03_I2C1</text>
<text x="74.9" y="77.3">IO_19</text>
<text x="74.9" y="79.9">IO_18</text>
<text x="74.9" y="82.4">IO_21</text>
<text x="74.9" y="85">IO_20</text>
</g>
<g font-size="1.3" fill="#a90000">
<text x="88.2" y="71">9</text>
<text x="88.2" y="68.4">8</text>
<text x="133.3" y="71">22</text>
<text x="133.3" y="68.4">23</text>
<text x="88.2" y="77.3">3</text>
<text x="133.3" y="76.1">19</text>
<text x="88.2" y="79.9">2</text>
<text x="88.2" y="82.4">4</text>
<text x="133.3" y="78.6">20</text>
<text x="208.1" y="83.3" transform="rotate(-90 208.1 83.3)">6</text>
<text x="213.2" y="83.3" transform="rotate(-90 213.2 83.3)">4</text>
<text x="215.8" y="83.9" transform="rotate(-90 215.8 83.9)">13</text>
<text x="46.9" y="85.8" transform="rotate(-90 46.9 85.8)">4</text>
<text x="88.2" y="85">5</text>
<text x="133.3" y="86.2">10</text>
<text x="133.3" y="88.8">11</text>
<text x="198.7" y="86.2">7</text>
<text x="226.6" y="88.8">1</text>
<text x="37.4" y="91.3">1</text>
<text x="55.1" y="91.3">3</text>
<text x="88.2" y="91.3">1</text>
<text x="133.3" y="93.8">12</text>
<text x="198.1" y="91.3">10</text>
<text x="226.6" y="91.3">3</text>
<text x="46.9" y="98.5" transform="rotate(-90 46.9 98.5)">2</text>
<text x="133.3" y="96.4">13</text>
<text x="133.3" y="101.5">27</text>
<text x="198.1" y="98.9">12</text>
<text x="198.7" y="101.5">5</text>
<text x="226" y="101.5">14</text>
<text x="260.3" y="101.5">1</text>
<text x="87.6" y="104">31</text>
<text x="133.3" y="104">28</text>
<text x="198.7" y="106.5">8</text>
<text x="198.7" y="104">9</text>
<text x="226" y="104">16</text>
<text x="260.3" y="104">2</text>
<text x="133.3" y="109.1">29</text>
<text x="133.3" y="111.6">30</text>
<text x="208.1" y="111.8" transform="rotate(-90 208.1 111.8)">11</text>
<text x="213.2" y="111.2" transform="rotate(-90 213.2 111.2)">2</text>
<text x="215.8" y="111.8" transform="rotate(-90 215.8 111.8)">15</text>
<text x="133.3" y="119.2">14</text>
<text x="133.3" y="116.7">16</text>
<text x="133.3" y="124.3">15</text>
<text x="87.6" y="131.9">25</text>
<text x="133.3" y="131.9">33</text>
<text x="87.6" y="134.5">18</text>
<text x="87.6" y="137">24</text>
<text x="133.3" y="134.5">17</text>
<text x="133.3" y="137">26</text>
<text x="87.6" y="142.1">32</text>
<text x="88.2" y="139.6">7</text>
<text x="133.3" y="139.6">21</text>
<text x="133.9" y="142.1">6</text>
<text x="260.9" y="143.4">1</text>
<text x="265.3" y="140.4" transform="rotate(-90 265.3 140.4)">4</text>
<text x="262.8" y="148.1" transform="rotate(-90 262.8 148.1)">2</text>
<text x="265.3" y="148.1" transform="rotate(-90 265.3 148.1)">3</text>
<text x="42.4" y="173.9">3</text>
<text x="55.1" y="173.9">2</text>
<text x="49.4" y="181.1" transform="rotate(-90 49.4 181.1)">1</text>
</g>
<g font-size="1" fill="#006464">
<text x="210.5" y="24.4">R18</text>
<text x="190.7" y="101.1">R16</text>
<text x="190.7" y="98.6">R15</text>
<text x="190.7" y="103.6">R17</text>
<text x="143.7" y="118.9">R12</text>
</g>
<g font-size="1" fill="#989898">
<text x="242" y="45">R22</text>
<text x="242" y="43.4">R21</text>
</g>
</svg>
